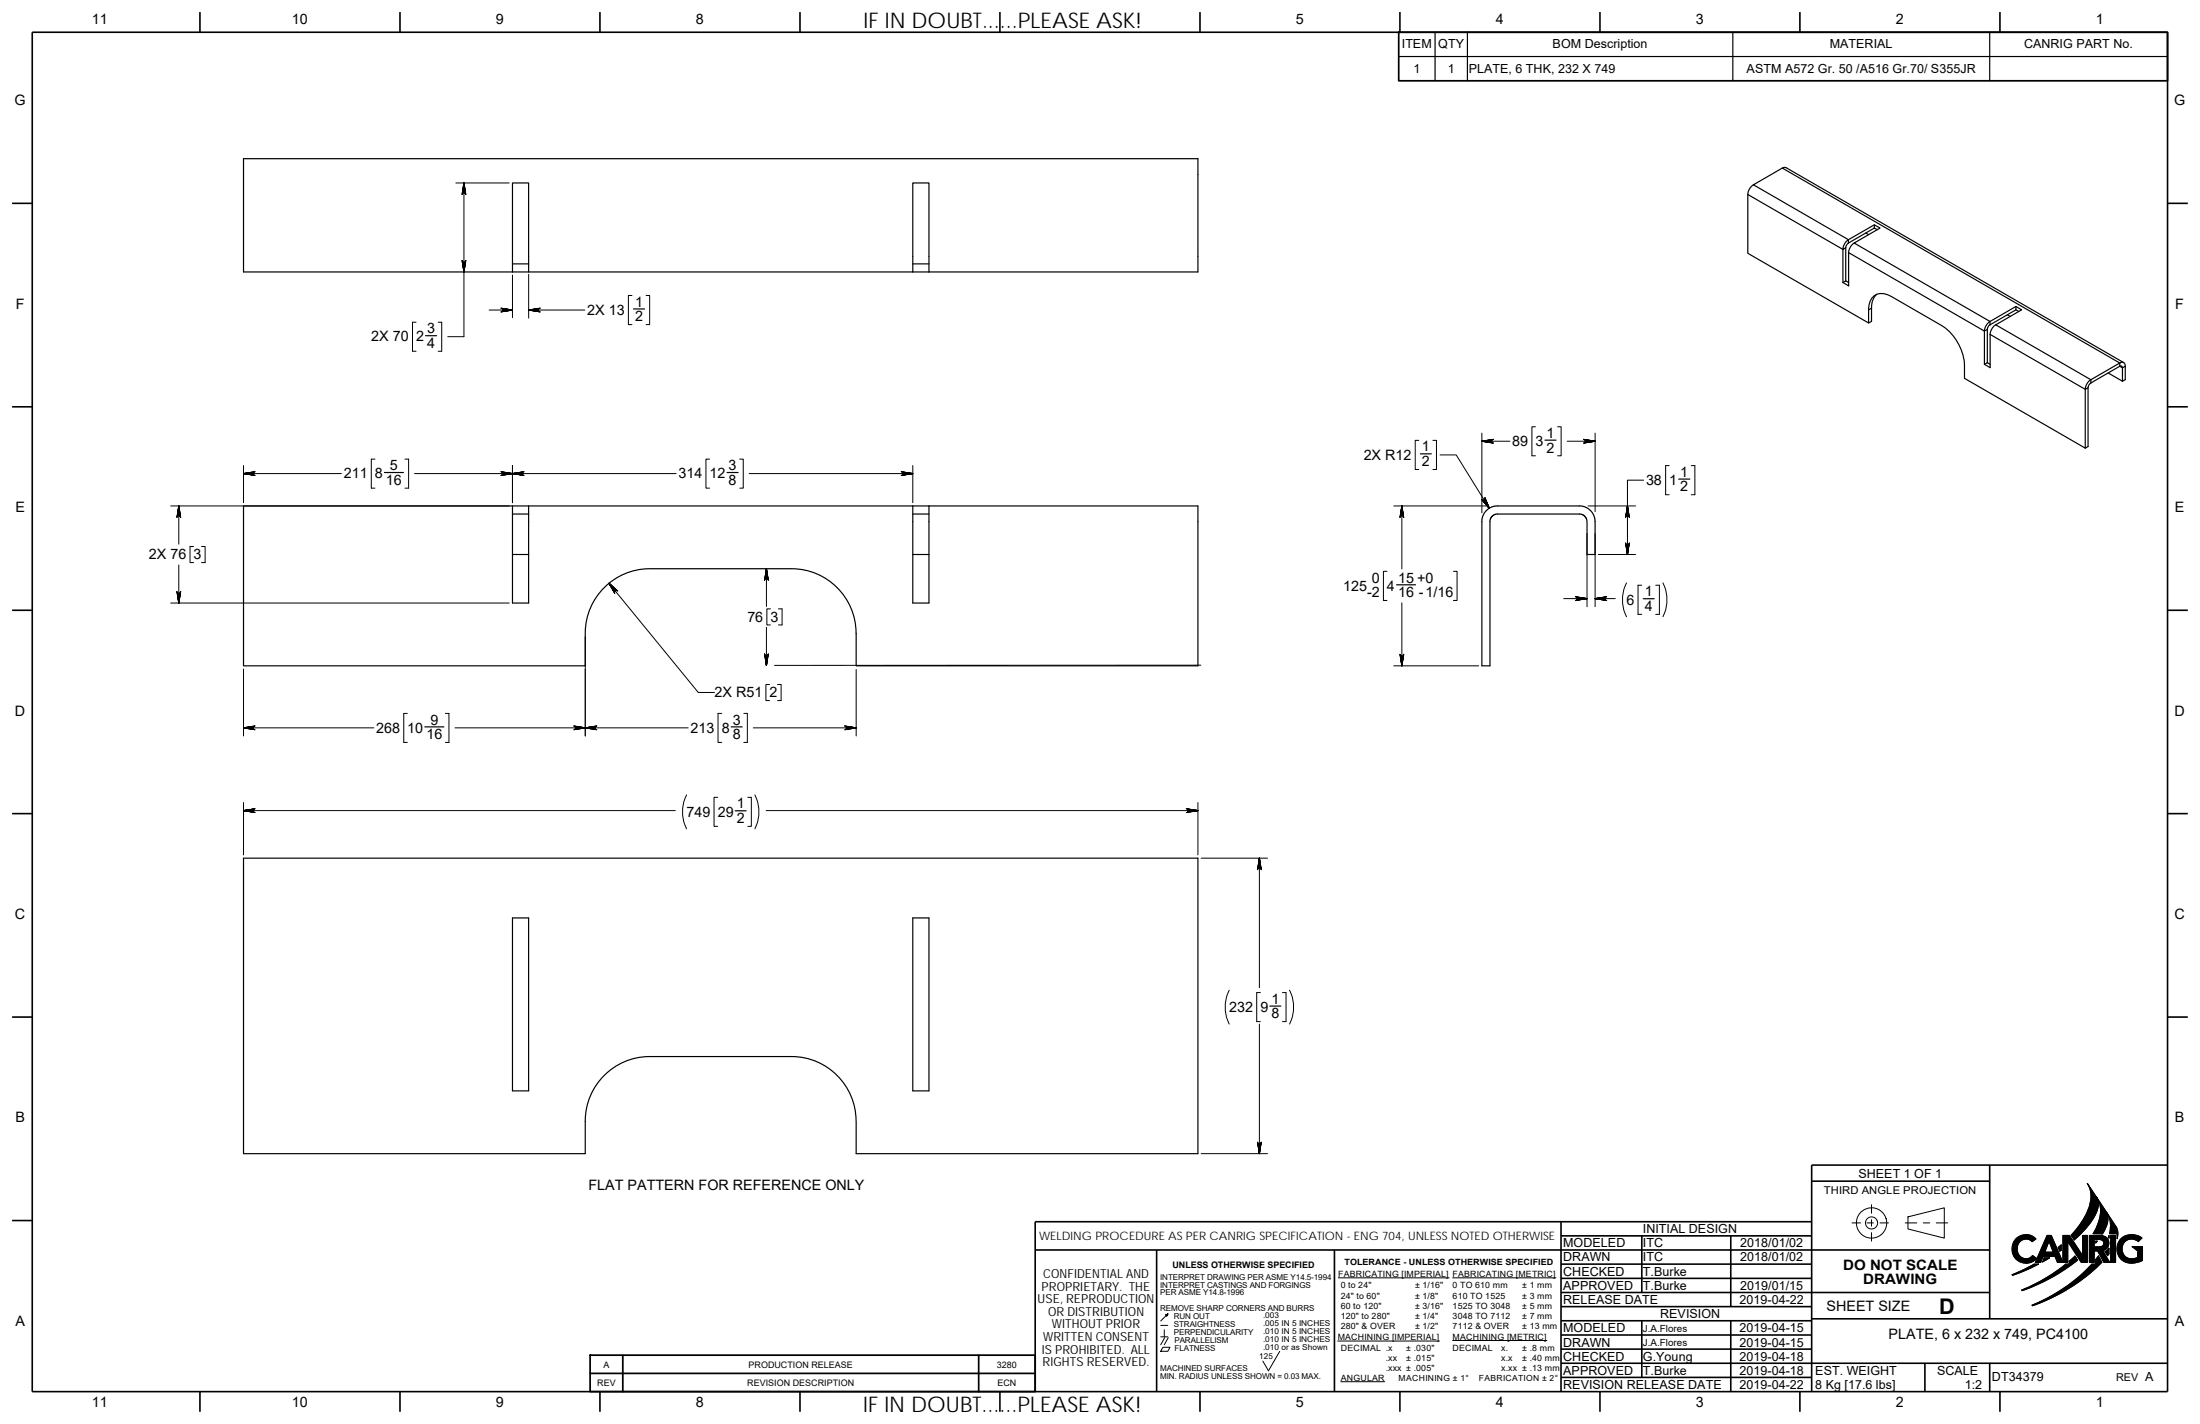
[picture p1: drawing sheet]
<svg xmlns="http://www.w3.org/2000/svg" width="432mm" height="279mm" viewBox="0 0 432 279" stroke-linecap="round" stroke-linejoin="round" font-family="sans-serif">
<g fill="none" stroke="#000" stroke-width=".32">
<path d="M6.3 6.3h419.1v266.7h-419.1zM39.2 2.4v3.9M78.5 2.4v3.9M117.8 2.4v3.9M157 2.4v3.9M196.3 2.4v3.9M235.5 2.4v3.9M274.8 2.4v3.9M314 2.4v3.9M353.3 2.4v3.9M392.5 2.4v3.9M2.4 39.9h3.9"/>
<path d="M425.4 39.9h4M2.4 79.8h3.9M425.4 79.8h4M2.4 119.7h3.9M425.4 119.7h4M6.3 139.7h.1M425.4 139.7h.1M2.4 159.6h3.9M425.4 159.6h4M2.4 199.6h3.9M425.4 199.6h4M2.4 239.5h3.9"/>
<path d="M306.4 239.7v33.3M355.6 231.8h34.9M355.6 239.7h-152.4v33.3M390.5 228.6v30.2M425.4 228.6h-69.8v44.4M425.4 239.5h4M203.2 245.3h187.3M227 245.3v27.7M261.9 245.3v27.7M306.4 259.1h49.2M306.4 256.4h49.2M306.4 253.6h84.1"/>
<path d="M306.4 242.5h49.2M306.4 248h49.2M306.4 250.8h49.2M322.2 259.1v11.2M322.2 242.5v11.1M339.7 242.5v13.9M339.7 259.1v13.9M355.6 258.8h69.8M39.2 273v4M78.5 273v4M117.8 273v4M157 273v4"/>
<path d="M196.3 273v4M235.5 273v4M274.8 273v4M306.4 261.9h49.2M306.4 267.5h119M306.4 270.3h49.2M306.4 264.7h49.2M314 273v4M353.3 273v4M377.8 267.5v5.5M390.5 267.5v5.5M392.5 273v4"/>
</g>
<g fill="none" stroke="#000" stroke-width=".2">
<path d="M89.5 35.9h10.4M91.1 35.9v30.2h-3.2M100.6 54v8.3M103.8 53.8v8.6M124 58h-.7v5.7h.7M126.8 58h.7v5.7h-.7M81.7 63.2h-.7v5.7h.7M86 63.2h.7v5.7h-.7M96 60.8h4.6M103.8 60.8h11M33.5 99.3h66.4M35.1 99.3v7.5"/>
<path d="M47.8 92.9h19.2M47.8 91.3v7.3M73.6 90.1h-.7v5.7h.7M79.5 90.1h.7v5.7h-.7M100.6 91.3v7.3M132.7 92.9h-51.3M139.3 90.1h-.7v5.7h.7M145.2 90.1h.7v5.7h-.7M147 92.9h32.2M179.2 91.3v7.3M273.6 99.3h18.4M275.1 99.3v12.3"/>
<path d="M278.5 86.4h-.7v5.7h.7M281.2 86.4h.7v5.7h-.7M282.6 89.3h3.2l6.5 10.4M290.9 85v15.6M290.9 86.6h5.5M301.4 83.7h-.7v5.7h.7M305.7 83.7h.7v5.7h-.7M307.6 86.6h5.5M311.7 99.3h9.3M313.1 85v15.4M322.6 94.2h-3.2v14.6M327.6 91.4h-.7v5.7h.7"/>
<path d="M332 91.4h.7v5.7h-.7M33.5 118.3h66.4M35.1 110.8v7.5M38 107.2h-.7v3.2h.7M39.6 107.2h.7v3.2h-.7M119.5 114.4l17.6 21.5h3.1M150.4 111.6v7.4M151.2 119.5h-.7v3.1h.7M152.8 119.5h.7v3.1h-.7M272.2 112.1h-.7v5.7h.7M275.1 118.3v12.3M285.3 112.1h.7v5.7h-.7"/>
<path d="M306.9 117.5h4.6M311.5 104.7v14.3M313.1 117.5h3.9M313.1 104.7v14.3M313.7 108.8h7.3M319.2 114.4a7.4 7.4 0 0 0 0 6.6M322.2 114.8h-.7v5.7h.7M325 114.8h.7v5.7h-.7M326.4 114.4a7.4 7.4 0 0 1 0 6.6M47.8 131.3v13.1M79.9 140h-.7v5.7h.7M87.4 140h.7v5.7h-.7"/>
<path d="M114.9 124.9v19.5M141.6 140h-.7v5.7h.7M146 140h.7v5.7h-.7M150.4 123.1v7.5M151 134.3h-.7v3.2h.7M152.6 134.3h.7v3.2h-.7M168 131.4v13M235.7 130.5l-83.7 .1M273.6 130.6h16.6M47.8 157.5v10.2M47.8 159h84.7M47.8 142.8h25.6"/>
<path d="M134.7 156a7.4 7.4 0 0 0 0 6.6M135.1 142.8h-45.8M140.9 156.4h-.8v5.7h.8M146.8 156.4h.7v5.7h-.7M147.8 142.8h20.2M148.2 156a7.4 7.4 0 0 1 0 6.6M150.4 159h84.7M235.1 157.5v10.2M235.8 168.4h13M247.2 168.4v25.4M241.3 194.3a7.4 7.4 0 0 0 0 6.6M247.4 194.8h-.7v5.6h.7"/>
<path d="M251.7 194.8h.7v5.6h-.7M253.1 194.3a7.4 7.4 0 0 1 0 6.6M247.2 200.9v25.5M235.8 226.4h13M363.5 239.9h1.7M366.4 239.9h1.3M367.3 236.4v1.6M367.3 239.3v1.3M369 239.9h1.6M374 239.9h2.2M374.5 238.8l7.1-1.8v5.9l-7.1-1.8zM377.5 239.9h1.3"/>
<path d="M380 239.9h2.3M409.7 232.2l1.8 2.7 .3 .7a4.5 4.5 0 0 1-1.1 3.7l-1.3 1.7-2.3 2.3-.6-.9a13.7 13.7 0 0 0 3.9-7.3 4.5 4.5 0 0 0-.7-2.9zM411.5 234.9l1.9 2.8a4 4 0 0 1-.8 4.4h-1.8a7.6 7.6 0 0 0 1.1-6.4zM413.5 238l1.9 2.7a2.77 2.77 0 0 1 .1 2.3v-.9h-1.5a5.2 5.2 0 0 0-.5-4.1zM229.2 257.8l-1.4 1.4M262.7 250.7h21.7M285.1 250.7h20.3M367.3 241.9v1.6M394.9 250.1l4.3-2.1h.9l-3.3 1.6-1.8 .6zM395.5 243.3a2.95 2.95 0 0 1 2.9-1l.6 .3 .6 .5-.7 .5-.7-.4h-.9l-.6 .2-.5 .5a2.2 2.2 0 0 0 0 2.3l.5 .5 .6 .3 1-.1 .6-.6 .8 .6a2.72 2.72 0 0 1-3.1 .7 2.72 2.72 0 0 1-1.7-2.6l.1-.7zM396.8 253.1a35.2 35.2 0 0 0 8.7-5.1h.6v-.6l1.2-1 .5 .8a36.6 36.6 0 0 1-10.9 6zM398.8 256.1a32.9 32.9 0 0 0 11.8-8.1h.7a1.97 1.97 0 0 1 .6-1.6l.6 1.3a35.8 35.8 0 0 1-13.6 8.5z"/>
<path d="M401.2 246.8h1.1l-1.4 .8zM401.8 242.4h.8l2.3 5.3h-1.1l-.5-1.2h-2.3l-.5 1.2h-1zM402.2 243.5l.8 2.2h-1.7zM404 244.8l.6-.5v1l-.3 .2zM404.9 242.4h1.3l2.5 3.9v-3.9h1v5.3h-1.2l-2.6-4.1-.1 4.1h-.9zM410.1 242.4h2.5l.6 .2 .4 .4 .3 .6-.1 1-.5 .5-.6 .3 1.4 2.3h-1.2l-1.2-2.3h-.7v2.3h-.9zM411 243.2l1.6 .2 .3 .4-.1 .5-.6 .3h-1.2zM411.3 243.5h.3l-.3 .4zM413.2 245.6l.7-.7v1.1l-.2 .4zM413.9 242.4v.5l-.1-.1zM414.3 242.4h.9v5.3h-.9zM419.7 243.6a2.01 2.01 0 0 0-2.1-.4l-.7 .6a2.14 2.14 0 0 0 0 2.5l.5 .4 .5 .3h.8l.8-.3 .1-1.3-1.1-.8h2"/>
<path d="M420.4 242.9a2.93 2.93 0 0 0-3.7-.2 2.93 2.93 0 0 0-.9 3.6l.7 1a2.66 2.66 0 0 0 1.9 .5l1.3-.1 .8-.4M227.8 260.1h1.4M227.8 262.3h1.4M228.2 264.4h1.4l-.4 .7h-1.4zM228.5 260.9v1.4M228.6 262.5l-.8 1.3M229.3 262.5l-.8 1.3M251.2 265.2l-2.2 3.8-1.1-1.9M262.6 263.1h19.9M263.2 271.1h8.6M285.1 263h18.5"/>
<circle cx="367.3" cy="240" r="1.19"/>
<circle cx="367.3" cy="240" r="2.98"/>
</g>
<g fill="#000" stroke="#000" stroke-width=".2">
<path d="M47.8 142.8l2.3 .4zM112.6 143.2l2.3-.4zM114.9 142.8l2.3 .4zM165.8 143.2l2.2-.4zM232.8 159.4l2.3-.4z"/>
<path d="M91.1 35.9l.3 2.3z" fill-rule="evenodd"/>
<path d="M91.1 35.9l.3 2.2z" fill-rule="evenodd"/>
<path d="M91.1 35.9l.2 2.1z" fill-rule="evenodd"/>
<path d="M91.1 35.9l.1 2-.1-.1z" fill-rule="evenodd"/>
<path d="M91.1 35.9v1.9h-.1z" fill-rule="evenodd"/>
<path d="M91.1 35.9l-.1 1.9-.1 .1z" fill-rule="evenodd"/>
<path d="M91.1 35.9l-.3 2.1z" fill-rule="evenodd"/>
<path d="M91.1 35.9l-.4 2.2z" fill-rule="evenodd"/>
<path d="M91.1 35.9l-.4 2.3z" fill-rule="evenodd"/>
<path d="M90.7 51.1l.4 2.3z" fill-rule="evenodd"/>
<path d="M90.7 51.2l.4 2.2z" fill-rule="evenodd"/>
<path d="M90.8 51.3l.3 2.1z" fill-rule="evenodd"/>
<path d="M90.9 51.4h.1l.1 2z" fill-rule="evenodd"/>
<path d="M91 51.4h.1v2z" fill-rule="evenodd"/>
<path d="M91.1 51.4h.1l-.1 2z" fill-rule="evenodd"/>
<path d="M91.2 51.4l.1-.1-.2 2.1z" fill-rule="evenodd"/>
<path d="M91.4 51.2l-.3 2.2z" fill-rule="evenodd"/>
<path d="M91.4 51.1l-.3 2.3z" fill-rule="evenodd"/>
<path d="M98.3 61.2l2.3-.4z" fill-rule="evenodd"/>
<path d="M98.4 61.2l2.2-.4z" fill-rule="evenodd"/>
<path d="M98.5 61.1l2.1-.3z" fill-rule="evenodd"/>
<path d="M98.7 60.9l1.9-.1-2 .2z" fill-rule="evenodd"/>
<path d="M98.7 60.8h1.9l-1.9 .1z" fill-rule="evenodd"/>
<path d="M98.6 60.7l2 .1h-1.9z" fill-rule="evenodd"/>
<path d="M98.5 60.6l2.1 .2z" fill-rule="evenodd"/>
<path d="M98.4 60.5l2.2 .3z" fill-rule="evenodd"/>
<path d="M98.3 60.5l2.3 .3z" fill-rule="evenodd"/>
<path d="M103.8 60.8l2.2-.3z" fill-rule="evenodd"/>
<path d="M103.8 60.8l2.1-.3z" fill-rule="evenodd"/>
<path d="M103.8 60.8l2-.2z" fill-rule="evenodd"/>
<path d="M103.8 60.8l1.9-.1v.1z" fill-rule="evenodd"/>
<path d="M103.8 60.8h1.9v.1z" fill-rule="evenodd"/>
<path d="M103.8 60.8l1.9 .1v.1z" fill-rule="evenodd"/>
<path d="M103.8 60.8l2 .3z" fill-rule="evenodd"/>
<path d="M103.8 60.8l2.1 .4z" fill-rule="evenodd"/>
<path d="M103.8 60.8l2.2 .4z" fill-rule="evenodd"/>
<path d="M35.1 99.3l.4 2.3z" fill-rule="evenodd"/>
<path d="M35.1 99.3l.3 2.1z" fill-rule="evenodd"/>
<path d="M35.1 99.3l.3 2z" fill-rule="evenodd"/>
<path d="M35.1 99.3l.2 2-.1-.1z" fill-rule="evenodd"/>
<path d="M35.1 99.3l.1 1.9h-.2z" fill-rule="evenodd"/>
<path d="M35.1 99.3l-.1 1.9-.1 .1z" fill-rule="evenodd"/>
<path d="M35.1 99.3l-.3 2z" fill-rule="evenodd"/>
<path d="M35.1 99.3l-.3 2.1z" fill-rule="evenodd"/>
<path d="M35.1 99.3l-.4 2.3z" fill-rule="evenodd"/>
<path d="M47.8 92.9l2.3 .4z" fill-rule="evenodd"/>
<path d="M47.8 92.9l2.2 .4z" fill-rule="evenodd"/>
<path d="M47.8 92.9l2 .3z" fill-rule="evenodd"/>
<path d="M47.8 92.9l1.9 .1 .1 .1z" fill-rule="evenodd"/>
<path d="M47.8 92.9h1.9v.1z" fill-rule="evenodd"/>
<path d="M47.8 92.9l2-.1-.1 .1z" fill-rule="evenodd"/>
<path d="M47.8 92.9l2-.3z" fill-rule="evenodd"/>
<path d="M47.8 92.9l2.2-.3z" fill-rule="evenodd"/>
<path d="M47.8 92.9l2.3-.4z" fill-rule="evenodd"/>
<path d="M98.3 92.5l2.3 .4z" fill-rule="evenodd"/>
<path d="M98.4 92.6l2.2 .3z" fill-rule="evenodd"/>
<path d="M98.5 92.6l2.1 .3z" fill-rule="evenodd"/>
<path d="M98.6 92.8l2 .1h-1.9z" fill-rule="evenodd"/>
<path d="M98.7 92.9h1.9l-1.9 .1z" fill-rule="evenodd"/>
<path d="M98.7 93l1.9-.1-2 .2z" fill-rule="evenodd"/>
<path d="M98.5 93.2l2.1-.3z" fill-rule="evenodd"/>
<path d="M98.4 93.3l2.2-.4z" fill-rule="evenodd"/>
<path d="M98.3 93.3l2.3-.4z" fill-rule="evenodd"/>
<path d="M100.6 92.9l2.3-.4z" fill-rule="evenodd"/>
<path d="M100.6 92.9l2.1-.3z" fill-rule="evenodd"/>
<path d="M100.6 92.9l2-.3z" fill-rule="evenodd"/>
<path d="M100.6 92.9l2-.1-.1 .1z" fill-rule="evenodd"/>
<path d="M100.6 92.9h1.9v.1z" fill-rule="evenodd"/>
<path d="M100.6 92.9l1.9 .1 .1 .1z" fill-rule="evenodd"/>
<path d="M100.6 92.9l2 .3z" fill-rule="evenodd"/>
<path d="M100.6 92.9l2.1 .4z" fill-rule="evenodd"/>
<path d="M100.6 92.9l2.3 .4z" fill-rule="evenodd"/>
<path d="M176.9 93.3l2.3-.4z" fill-rule="evenodd"/>
<path d="M177 93.3l2.2-.4z" fill-rule="evenodd"/>
<path d="M177.1 93.2l2.1-.3z" fill-rule="evenodd"/>
<path d="M177.2 93l2-.1-2 .2z" fill-rule="evenodd"/>
<path d="M177.2 92.9h2l-2 .1z" fill-rule="evenodd"/>
<path d="M177.2 92.8l2 .1h-2z" fill-rule="evenodd"/>
<path d="M177.1 92.6l2.1 .3z" fill-rule="evenodd"/>
<path d="M177 92.6l2.2 .3z" fill-rule="evenodd"/>
<path d="M176.9 92.5l2.3 .4z" fill-rule="evenodd"/>
<path d="M275.1 99.3l-.3 2.3z" fill-rule="evenodd"/>
<path d="M275.1 99.3l-.3 2.1z" fill-rule="evenodd"/>
<path d="M275.1 99.3l-.2 2z" fill-rule="evenodd"/>
<path d="M275.1 99.3v1.9l-.1 .1z" fill-rule="evenodd"/>
<path d="M275.1 99.3l.1 1.9h-.1z" fill-rule="evenodd"/>
<path d="M275.1 99.3l.2 2-.1-.1z" fill-rule="evenodd"/>
<path d="M275.1 99.3l.3 2z" fill-rule="evenodd"/>
<path d="M275.1 99.3l.4 2.1z" fill-rule="evenodd"/>
<path d="M275.1 99.3l.4 2.3z" fill-rule="evenodd"/>
<path d="M290.9 86.6l2.2-.4z" fill-rule="evenodd"/>
<path d="M290.9 86.6l2.1-.4z" fill-rule="evenodd"/>
<path d="M290.9 86.6l2-.3z" fill-rule="evenodd"/>
<path d="M290.9 86.6l1.9-.2v.1z" fill-rule="evenodd"/>
<path d="M290.9 86.6l1.9-.1v.1z" fill-rule="evenodd"/>
<path d="M290.9 86.6h1.9v.2z" fill-rule="evenodd"/>
<path d="M290.9 86.6l2 .2z" fill-rule="evenodd"/>
<path d="M290.9 86.6l2.1 .3z" fill-rule="evenodd"/>
<path d="M290.9 86.6l2.2 .4z" fill-rule="evenodd"/>
<path d="M291.4 97.6l.9 2.1z" fill-rule="evenodd"/>
<path d="M291.5 97.7l.8 2z" fill-rule="evenodd"/>
<path d="M291.5 97.9l.8 1.8z" fill-rule="evenodd"/>
<path d="M291.4 98l.9 1.7-.9-1.6z" fill-rule="evenodd"/>
<path d="M291.3 98.1h.1l.9 1.6z" fill-rule="evenodd"/>
<path d="M291.1 98.1h.2l1 1.6z" fill-rule="evenodd"/>
<path d="M291 98.1l1.3 1.6z" fill-rule="evenodd"/>
<path d="M290.9 98.1l1.4 1.6z" fill-rule="evenodd"/>
<path d="M290.8 98l1.5 1.7z" fill-rule="evenodd"/>
<path d="M310.8 87l2.3-.4z" fill-rule="evenodd"/>
<path d="M310.9 86.9l2.2-.3z" fill-rule="evenodd"/>
<path d="M311 86.8l2.1-.2z" fill-rule="evenodd"/>
<path d="M311.2 86.6h1.9l-2 .2z" fill-rule="evenodd"/>
<path d="M311.2 86.5l1.9 .1h-1.9z" fill-rule="evenodd"/>
<path d="M311.1 86.4l2 .2-1.9-.1z" fill-rule="evenodd"/>
<path d="M311 86.3l2.1 .3z" fill-rule="evenodd"/>
<path d="M310.9 86.2l2.2 .4z" fill-rule="evenodd"/>
<path d="M310.8 86.2l2.3 .4z" fill-rule="evenodd"/>
<path d="M319.4 99.3l.4 2.3z" fill-rule="evenodd"/>
<path d="M319.4 99.3l.4 2.1z" fill-rule="evenodd"/>
<path d="M319.4 99.3l.3 2z" fill-rule="evenodd"/>
<path d="M319.4 99.3l.2 2-.1-.1z" fill-rule="evenodd"/>
<path d="M319.4 99.3l.1 1.9h-.1z" fill-rule="evenodd"/>
<path d="M319.4 99.3v1.9l-.1 .1z" fill-rule="evenodd"/>
<path d="M319.4 99.3l-.2 2z" fill-rule="evenodd"/>
<path d="M319.4 99.3l-.3 2.1z" fill-rule="evenodd"/>
<path d="M319.4 99.3l-.4 2.3z" fill-rule="evenodd"/>
<path d="M34.7 116l.4 2.3z" fill-rule="evenodd"/>
<path d="M34.8 116.2l.3 2.1z" fill-rule="evenodd"/>
<path d="M34.8 116.3l.3 2z" fill-rule="evenodd"/>
<path d="M34.9 116.4h.1l.1 1.9z" fill-rule="evenodd"/>
<path d="M35 116.4h.2l-.1 1.9z" fill-rule="evenodd"/>
<path d="M35.2 116.4h.1l-.2 1.9z" fill-rule="evenodd"/>
<path d="M35.4 116.3l-.3 2z" fill-rule="evenodd"/>
<path d="M35.4 116.2l-.3 2.1z" fill-rule="evenodd"/>
<path d="M35.5 116l-.4 2.3z" fill-rule="evenodd"/>
<path d="M119.5 114.4l1.2 2.1z" fill-rule="evenodd"/>
<path d="M119.5 114.4l1.1 1.9z" fill-rule="evenodd"/>
<path d="M119.5 114.4l1.1 1.8z" fill-rule="evenodd"/>
<path d="M119.5 114.4l1.2 1.6-.1 .1z" fill-rule="evenodd"/>
<path d="M119.5 114.4l1.3 1.5-.1 .1z" fill-rule="evenodd"/>
<path d="M119.5 114.4l1.4 1.5h-.1z" fill-rule="evenodd"/>
<path d="M119.5 114.4l1.6 1.5z" fill-rule="evenodd"/>
<path d="M119.5 114.4l1.7 1.5z" fill-rule="evenodd"/>
<path d="M119.5 114.4l1.8 1.6z" fill-rule="evenodd"/>
<path d="M150.4 111.6l.4 2.3z" fill-rule="evenodd"/>
<path d="M150.4 111.6l.4 2.1z" fill-rule="evenodd"/>
<path d="M150.4 111.6l.3 2z" fill-rule="evenodd"/>
<path d="M150.4 111.6l.2 2-.1-.1z" fill-rule="evenodd"/>
<path d="M150.4 111.6l.1 1.9h-.1z" fill-rule="evenodd"/>
<path d="M150.4 111.6v1.9l-.1 .1z" fill-rule="evenodd"/>
<path d="M150.4 111.6l-.2 2z" fill-rule="evenodd"/>
<path d="M150.4 111.6l-.3 2.1z" fill-rule="evenodd"/>
<path d="M150.4 111.6l-.3 2.3z" fill-rule="evenodd"/>
<path d="M309.2 117.1l2.3 .4z" fill-rule="evenodd"/>
<path d="M309.3 117.1l2.2 .4z" fill-rule="evenodd"/>
<path d="M309.4 117.2l2.1 .3z" fill-rule="evenodd"/>
<path d="M309.5 117.3l2 .2-1.9-.1z" fill-rule="evenodd"/>
<path d="M309.6 117.4l1.9 .1h-1.9z" fill-rule="evenodd"/>
<path d="M309.6 117.5h1.9l-2 .1z" fill-rule="evenodd"/>
<path d="M309.5 117.6l2-.1-2.1 .2z" fill-rule="evenodd"/>
<path d="M309.3 117.8l2.2-.3z" fill-rule="evenodd"/>
<path d="M309.2 117.8l2.3-.3z" fill-rule="evenodd"/>
<path d="M313.1 117.5l2.3 .3z" fill-rule="evenodd"/>
<path d="M313.1 117.5l2.1 .3z" fill-rule="evenodd"/>
<path d="M313.1 117.5l2 .2z" fill-rule="evenodd"/>
<path d="M313.1 117.5h1.9v.1z" fill-rule="evenodd"/>
<path d="M313.1 117.5l1.9-.1v.1z" fill-rule="evenodd"/>
<path d="M313.1 117.5l1.9-.2v.1z" fill-rule="evenodd"/>
<path d="M313.1 117.5l2-.3z" fill-rule="evenodd"/>
<path d="M313.1 117.5l2.1-.4z" fill-rule="evenodd"/>
<path d="M313.1 117.5l2.3-.4z" fill-rule="evenodd"/>
<path d="M319.8 106.5l-.4 2.3z" fill-rule="evenodd"/>
<path d="M319.8 106.6l-.4 2.2z" fill-rule="evenodd"/>
<path d="M319.7 106.7l-.3 2.1z" fill-rule="evenodd"/>
<path d="M319.5 106.9l.1-.1-.2 2z" fill-rule="evenodd"/>
<path d="M319.4 106.9h.1l-.1 1.9z" fill-rule="evenodd"/>
<path d="M319.3 106.8l.1 .1v1.9z" fill-rule="evenodd"/>
<path d="M319.2 106.7l.2 2.1z" fill-rule="evenodd"/>
<path d="M319.1 106.6l.3 2.2z" fill-rule="evenodd"/>
<path d="M319 106.5l.4 2.3z" fill-rule="evenodd"/>
<path d="M150.1 128.3l.3 2.3z" fill-rule="evenodd"/>
<path d="M150.1 128.4l.3 2.2z" fill-rule="evenodd"/>
<path d="M150.2 128.5l.2 2.1z" fill-rule="evenodd"/>
<path d="M150.3 128.6h.1v2z" fill-rule="evenodd"/>
<path d="M150.4 128.6h.1l-.1 2z" fill-rule="evenodd"/>
<path d="M150.5 128.6h.1l-.2 2z" fill-rule="evenodd"/>
<path d="M150.7 128.5l-.3 2.1z" fill-rule="evenodd"/>
<path d="M150.8 128.4l-.4 2.2z" fill-rule="evenodd"/>
<path d="M150.8 128.3l-.4 2.3z" fill-rule="evenodd"/>
<path d="M274.8 128.4l.3 2.2z" fill-rule="evenodd"/>
<path d="M274.8 128.5l.3 2.1z" fill-rule="evenodd"/>
<path d="M274.9 128.6l.2 2z" fill-rule="evenodd"/>
<path d="M275 128.7h.1v1.9z" fill-rule="evenodd"/>
<path d="M275.1 128.7h.1l-.1 1.9z" fill-rule="evenodd"/>
<path d="M275.2 128.7h.1l-.2 1.9z" fill-rule="evenodd"/>
<path d="M275.3 128.7l.1-.1-.3 2z" fill-rule="evenodd"/>
<path d="M275.5 128.5l-.4 2.1z" fill-rule="evenodd"/>
<path d="M275.5 128.4l-.4 2.2z" fill-rule="evenodd"/>
<path d="M47.8 142.8l2.2 .4z" fill-rule="evenodd"/>
<path d="M47.8 142.8l2 .3z" fill-rule="evenodd"/>
<path d="M47.8 142.8l1.9 .1 .1 .1z" fill-rule="evenodd"/>
<path d="M47.8 142.8l1.9-.1v.2z" fill-rule="evenodd"/>
<path d="M47.8 142.8l2-.2-.1 .1z" fill-rule="evenodd"/>
<path d="M47.8 142.8l2-.3z" fill-rule="evenodd"/>
<path d="M47.8 142.8l2.2-.3z" fill-rule="evenodd"/>
<path d="M47.8 142.8l2.3-.4z" fill-rule="evenodd"/>
<path d="M47.8 159l2.3-.3z" fill-rule="evenodd"/>
<path d="M47.8 159l2.2-.3z" fill-rule="evenodd"/>
<path d="M47.8 159l2-.2z" fill-rule="evenodd"/>
<path d="M47.8 159l2-.1-.1 .1z" fill-rule="evenodd"/>
<path d="M47.8 159h1.9v.1z" fill-rule="evenodd"/>
<path d="M47.8 159l1.9 .1 .1 .1z" fill-rule="evenodd"/>
<path d="M47.8 159l2 .3z" fill-rule="evenodd"/>
<path d="M47.8 159l2.2 .4z" fill-rule="evenodd"/>
<path d="M47.8 159l2.3 .4z" fill-rule="evenodd"/>
<path d="M112.6 142.4l2.3 .4z" fill-rule="evenodd"/>
<path d="M112.7 142.5l2.2 .3z" fill-rule="evenodd"/>
<path d="M112.8 142.5l2.1 .3z" fill-rule="evenodd"/>
<path d="M112.9 142.6l2 .2-2-.1z" fill-rule="evenodd"/>
<path d="M112.9 142.7l2 .1-2 .1z" fill-rule="evenodd"/>
<path d="M112.9 142.9l2-.1-2 .2z" fill-rule="evenodd"/>
<path d="M112.9 143l2-.2-2.1 .3z" fill-rule="evenodd"/>
<path d="M112.7 143.2l2.2-.4z" fill-rule="evenodd"/>
<path d="M114.9 142.8l2.3-.4z" fill-rule="evenodd"/>
<path d="M114.9 142.8l2.1-.3z" fill-rule="evenodd"/>
<path d="M114.9 142.8l2-.3z" fill-rule="evenodd"/>
<path d="M114.9 142.8l1.9-.2v.1z" fill-rule="evenodd"/>
<path d="M114.9 142.8l1.9-.1v.2z" fill-rule="evenodd"/>
<path d="M114.9 142.8l1.9 .1v.1z" fill-rule="evenodd"/>
<path d="M114.9 142.8l2 .3z" fill-rule="evenodd"/>
<path d="M114.9 142.8l2.1 .4z" fill-rule="evenodd"/>
<path d="M165.9 143.2l2.1-.4z" fill-rule="evenodd"/>
<path d="M166.1 143l1.9-.2-2 .3z" fill-rule="evenodd"/>
<path d="M166.1 142.9l1.9-.1-1.9 .2z" fill-rule="evenodd"/>
<path d="M166.1 142.7l1.9 .1-1.9 .1z" fill-rule="evenodd"/>
<path d="M166.1 142.6l1.9 .2-1.9-.1z" fill-rule="evenodd"/>
<path d="M166 142.5l2 .3z" fill-rule="evenodd"/>
<path d="M165.9 142.5l2.1 .3z" fill-rule="evenodd"/>
<path d="M165.8 142.4l2.2 .4z" fill-rule="evenodd"/>
<path d="M233 159.4l2.1-.4z" fill-rule="evenodd"/>
<path d="M233.2 159.2l1.9-.2-2 .3z" fill-rule="evenodd"/>
<path d="M233.2 159.1l1.9-.1-1.9 .2z" fill-rule="evenodd"/>
<path d="M233.2 159h1.9l-1.9 .1z" fill-rule="evenodd"/>
<path d="M233.2 158.9l1.9 .1h-1.9z" fill-rule="evenodd"/>
<path d="M233.1 158.8l2 .2z" fill-rule="evenodd"/>
<path d="M233 158.7l2.1 .3z" fill-rule="evenodd"/>
<path d="M232.8 158.7l2.3 .3z" fill-rule="evenodd"/>
<path d="M247.2 168.4l.4 2.3z" fill-rule="evenodd"/>
<path d="M247.2 168.4l.3 2.2z" fill-rule="evenodd"/>
<path d="M247.2 168.4l.3 2z" fill-rule="evenodd"/>
<path d="M247.2 168.4l.2 2-.2-.1z" fill-rule="evenodd"/>
<path d="M247.2 168.4v1.9h-.1z" fill-rule="evenodd"/>
<path d="M247.2 168.4l-.1 1.9-.1 .1z" fill-rule="evenodd"/>
<path d="M247.2 168.4l-.3 2z" fill-rule="evenodd"/>
<path d="M247.2 168.4l-.4 2.2z" fill-rule="evenodd"/>
<path d="M247.2 168.4l-.4 2.3z" fill-rule="evenodd"/>
<path d="M246.8 224.1l.4 2.3z" fill-rule="evenodd"/>
<path d="M246.8 224.2l.4 2.2z" fill-rule="evenodd"/>
<path d="M246.9 224.3l.3 2.1z" fill-rule="evenodd"/>
<path d="M247 224.4h.1l.1 2z" fill-rule="evenodd"/>
<path d="M247.1 224.4h.1v2z" fill-rule="evenodd"/>
<path d="M247.2 224.4h.2l-.2 2z" fill-rule="evenodd"/>
<path d="M247.4 224.4l.1-.1-.3 2.1z" fill-rule="evenodd"/>
<path d="M247.5 224.2l-.3 2.2z" fill-rule="evenodd"/>
<path d="M247.6 224.1l-.4 2.3z" fill-rule="evenodd"/>
<path d="M409.7 232.2l1.9 2.8a3.5 3.5 0 0 1-.5 3.7l-1.9 2.5-2.1 2.1-.6-.9a13.9 13.9 0 0 0 3.9-7.2 4.5 4.5 0 0 0-.7-3z" fill-rule="evenodd"/>
<path d="M228.9 258l.3-.2z" fill-rule="evenodd"/>
<path d="M228.7 258l.5-.2z" fill-rule="evenodd"/>
<path d="M228.9 258.1l.3-.3-.2 .3z" fill-rule="evenodd"/>
<path d="M229.2 257.8l-.2 .5z" fill-rule="evenodd"/>
<path d="M394.9 250.1l4.3-2.1h.9l-4.1 1.9-1 .3z" fill-rule="evenodd"/>
<path d="M395.8 243a2.65 2.65 0 0 1 3.8 .1l-.7 .5a1.77 1.77 0 0 0-2.3-.2 1.77 1.77 0 0 0-.6 2.2 1.66 1.66 0 0 0 1.2 1.3 1.66 1.66 0 0 0 1.7-.6l.8 .6a2.78 2.78 0 0 1-4 .1 2.78 2.78 0 0 1 .1-4z" fill-rule="evenodd"/>
<path d="M398.8 256.1l2.6-1.2 2.3-1.3a27.7 27.7 0 0 0 5.4-4l1.5-1.6h.7v-.9l.6-.7 .6 1.3a35.8 35.8 0 0 1-13.6 8.5z" fill-rule="evenodd"/>
<path d="M401.8 242.4l-2.3 5.3h1l.5-1.2h2.3l.5 1.2h1.1l-2.3-5.3zM402.2 243.5l.8 2.2h-1.7z" fill-rule="evenodd"/>
<path d="M401.2 246.8h1.1l-1.4 .8z" fill-rule="evenodd"/>
<path d="M404.1 244.6l.5-.3v1l-.3 .2-.3-.7z" fill-rule="evenodd"/>
<path d="M396.8 253.1l2.3-1 2.5-1.4 3.9-2.7h.6v-.6l1.2-1 .5 .8a37 37 0 0 1-10.9 6z" fill-rule="evenodd"/>
<path d="M404.9 242.4h1.3l2.5 3.9v-3.9h1v5.3h-1.2l-2.6-4.1-.1 4.1h-.9z" fill-rule="evenodd"/>
<path d="M411.3 243.5h.3l-.3 .4z" fill-rule="evenodd"/>
<path d="M411.6 235l1.8 2.7a4.2 4.2 0 0 1-.8 4.4h-1.8a7.7 7.7 0 0 0 1.2-6.3z" fill-rule="evenodd"/>
<path d="M411 243.2h1.3l.5 .3a.77 .77 0 0 1 0 .9 .77 .77 0 0 1-.9 .2h-.9zM410.1 242.4v5.3h.9v-2.3h.7l1.2 2.3h1.2l-1.4-2.3a1.52 1.52 0 0 0 1.2-1.9 1.52 1.52 0 0 0-1.9-1.1z" fill-rule="evenodd"/>
<path d="M413.2 245.6l.7-.7v1.1l-.2 .4z" fill-rule="evenodd"/>
<path d="M413.9 242.4v.5l-.1-.1z" fill-rule="evenodd"/>
<path d="M414.3 242.4v5.3h.9v-5.3z" fill-rule="evenodd"/>
<path d="M413.5 238l1.8 2.7a2.99 2.99 0 0 1 .2 2.3v-.9h-1.5a5.1 5.1 0 0 0-.5-4.1z" fill-rule="evenodd"/>
<path d="M416.5 242.8a3.3 3.3 0 0 1 3.9 .1l-.7 .7a1.94 1.94 0 0 0-2.6 .1 1.94 1.94 0 0 0-.2 2.6 1.94 1.94 0 0 0 2.6 .4l.1-1.3-1.1-.8h2v2.7a3.5 3.5 0 0 1-4.4-.5 2.91 2.91 0 0 1 .4-4z" fill-rule="evenodd"/>
</g>
<g fill="none" stroke="#000" stroke-width=".23">
<path d="M274.5 11.1h150.9M281.7 6.3v9.6M288 6.3v9.6M340.1 6.3v9.6M390.5 6.3v9.6M47.8 31.1h187.3v22.3h-187.3zM343 38.2v11.5l23.8 13.7a7.2 7.2 0 0 1 .8-5.1 2.9 2.9 0 0 1 3.6-.1l9.9 5.7a10 10 0 0 1 4.5 7.7v2.6l23.7 13.7M343 38.2l18.7 10.7v6.5M344.1 36.3l-.8 .9-.3 1M349.8 33l-5.7 3.3 18.7 10.7 5.1-2.9 1.1 .6-5.1 3 26.7 15.4M349.8 33l.7-.1 66.3 38.2M349.8 33l66.3 38.2-5.7 3.3"/>
<path d="M100.6 53.4v-17.5h3.2v17.5M100.6 51.8h3.2M179.2 53.4v-17.5h3.1v17.5M179.2 51.8h3.1M362.3 55.1l.5 .3M362.3 55.1l-.6 .3M362.3 48.6v6.5M362.8 47.7v-.7l-.7 .7-.4 1.2 .6-.3M362.8 47.7l-.4 .5-.1 .4M362.8 49.6v6.5l-1.1-.7M362.8 49.6l26.7 15.4M363.9 47.7l-.7 .7-.4 1.2"/>
<path d="M366.2 45.7l.6 .3M367.9 44.7l.5 .4M367.9 44.1v.6M367.9 44.7l-5.1 3M368.4 57.7l-.7 1-.3 .9-.1 .9M83.5 65.9h2.2M124.3 60.6h2.2M367.3 60.5v2.6l-.5 .3M367.3 60.5l-.5 .3M389.5 65v6.5M390.1 64.6l-.6 .4M390.1 71.2l-.6 .3"/>
<path d="M390.1 64.6v6.6M390.1 71.2l.5 .3M390.6 63.7l-.3 .3-.2 .6M390.6 63.1v.6M390.6 63.1l-.9 1-.2 .9M390.6 63.1l5.1-3 1.1 .7-5.1 2.9M390.6 65.6l18.7 10.8v11.5M390.6 65.6v6.5l-1.1-.6M391.7 63.7l-.7 .7-.3 .7-.1 .5M391.7 63.7l18.7 10.8M394 61.8l.5 .3M395.7 60.1v.7"/>
<path d="M395.7 60.8l-5.1 2.9M395.7 60.8l.5 .3M409.8 76.1v11.5l-.5 .3M410.4 74.5l-.7 .6-.4 1.3 .5-.3M410.4 75.1l-.4 .4-.2 .6M410.4 74.5v.6M413.8 73.2l2.8 1.6M416.1 71.9a.34 .34 0 0 1 .3-.1 .34 .34 0 0 1 .2 .4zM416.6 72.2v2.6M417.1 71.9l-.5 .3M417.1 71.9a.66 .66 0 0 0-.3-.7 .66 .66 0 0 0-.7 0v.7l-5.7 3.2M417.1 71.9v2.6l-.5 .3"/>
<path d="M47.8 99.3h187.3v31.3h-67.1v-6.3a12.7 12.7 0 0 0-12.7-12.7h-27.7a12.7 12.7 0 0 0-12.7 12.7v6.3h-67.1zM75.5 92.7h3.7M103.8 99.3v19h-3.2v-19M142.7 92.7h2.2M182.3 99.3v19h-3.1v-19M278.8 89h2.1M303.2 86.4h2.2M329.5 94h2.2M100.6 108.8h3.2M100.6 100.9h3.2M179.2 100.9h3.1M179.2 108.8h3.1"/>
<path d="M274.1 114.7h3.7M291.8 100.1l.9-.6 .9-.2h16.7l.9 .2 1.1 .8 .7 1.3 .1 7.2h-1.6v-6.7l-.4-.8-.6-.4h-16.8l-.8 .3-.5 .9v28.5h-1.5v-28.6l.2-1zM322.5 117.5h2.2M83.4 142.6h3.7M143.5 142.6h2.2M144.3 159.1h2.2M47.8 168.4h187.3v58h-67.1v-6.4a12.7 12.7 0 0 0-12.7-12.7h-27.7a12.7 12.7 0 0 0-12.7 12.7v6.4h-67.1zM100.6 180.1h3.2v33.9h-3.2zM179.2 180.1h3.1v33.9h-3.1zM249.2 197.4h2.2"/>
</g>
<path d="M274.5 6.3h150.9v9.6h-150.9zM115.8 265.9h87.4v7.1h-87.4zM115.8 269.5h87.4M122.2 265.9v7.1M192.1 265.9v7.1" fill="none" stroke="#000" stroke-width=".34"/>
<g font-size="4.2">
<text x="169.5" y="5.4">IF IN DOUBT......PLEASE ASK!</text>
<text x="380.6" y="257.7">D</text>
<text x="169.4" y="277">IF IN DOUBT......PLEASE ASK!</text>
</g>
<g font-size="2.8">
<text x="18.1" y="4.7">11</text>
<text x="57.3" y="4.7">10</text>
<text x="97.3" y="4.7">9</text>
<text x="136.6" y="4.7">8</text>
<text x="254.4" y="4.7">5</text>
<text x="293.6" y="4.7">4</text>
<text x="332.9" y="4.7">3</text>
<text x="372.1" y="4.7">2</text>
<text x="411.4" y="4.7">1</text>
<text x="2.9" y="20.7">G</text>
<text x="426.7" y="20.7">G</text>
<text x="3.1" y="60.6">F</text>
<text x="83.8" y="65.4">3</text>
<text x="115.3" y="61.8">2X 13</text>
<text x="124.7" y="60.2">1</text>
<text x="124.7" y="63.1">2</text>
<text x="427" y="60.6">F</text>
<text x="72.9" y="67">2X 70</text>
<text x="81.7" y="67">2</text>
<text x="83.8" y="68.3">4</text>
<text x="279.1" y="88.6">1</text>
<text x="296.8" y="87.5">89</text>
<text x="301.4" y="87.5">3</text>
<text x="303.5" y="85.9">1</text>
<text x="303.5" y="88.8">2</text>
<text x="67.5" y="93.9">211</text>
<text x="73.6" y="93.9">8</text>
<text x="75.8" y="95.1">16</text>
<text x="76.5" y="92.3">5</text>
<text x="133.2" y="93.9">314</text>
<text x="139.3" y="93.9">12</text>
<text x="143" y="92.3">3</text>
<text x="143" y="95.1">8</text>
<text x="267.7" y="90.2">2X R12</text>
<text x="279.1" y="91.5">2</text>
<text x="323.1" y="95.1">38</text>
<text x="327.6" y="95.1">1</text>
<text x="329.8" y="93.6">1</text>
<text x="3" y="100.5">E</text>
<text x="329.8" y="96.4">2</text>
<text x="426.9" y="100.5">E</text>
<text x="29.2" y="109.7">2X 76</text>
<text x="38" y="109.7">3</text>
<text x="263.6" y="115.9">125</text>
<text x="268.3" y="117.1">-2</text>
<text x="269.3" y="114.3">0</text>
<text x="272.2" y="115.9">4</text>
<text x="274.4" y="114.3">15 +0</text>
<text x="274.4" y="117.2">16 -1/16</text>
<text x="319.2" y="118.6">6</text>
<text x="322.8" y="119.9">4</text>
<text x="322.8" y="117">1</text>
<text x="146.7" y="122">76</text>
<text x="151.2" y="122">3</text>
<text x="140.2" y="136.8">2X R51</text>
<text x="151" y="136.8">2</text>
<text x="2.9" y="140.4">D</text>
<text x="73.8" y="143.7">268</text>
<text x="79.9" y="143.7">10</text>
<text x="84.5" y="142.2">9</text>
<text x="135.5" y="143.7">213</text>
<text x="141.6" y="143.7">8</text>
<text x="143.8" y="142.2">3</text>
<text x="426.8" y="140.4">D</text>
<text x="83.7" y="145">16</text>
<text x="143.8" y="145">8</text>
<text x="134.7" y="160.2">749</text>
<text x="140.9" y="160.2">29</text>
<text x="144.6" y="158.6">1</text>
<text x="144.6" y="161.5">2</text>
<text x="2.9" y="180.3">C</text>
<text x="426.8" y="180.3">C</text>
<text x="249.5" y="196.9">1</text>
<text x="241.3" y="198.5">232</text>
<text x="247.4" y="198.5">9</text>
<text x="249.5" y="199.8">8</text>
<text x="3" y="220.2">B</text>
<text x="426.9" y="220.2">B</text>
<text x="115.5" y="233.6">FLAT PATTERN FOR REFERENCE ONLY</text>
<text x="361.8" y="249.1">DO NOT SCALE</text>
<text x="365.7" y="251.9">DRAWING</text>
<text x="358.5" y="257.2">SHEET SIZE</text>
<text x="3" y="260.2">A</text>
<text x="370.7" y="262.7">PLATE, 6 x 232 x 749, PC4100</text>
<text x="426.9" y="260.2">A</text>
<text x="18.1" y="276.2">11</text>
<text x="57.3" y="276.2">10</text>
<text x="97.3" y="276.2">9</text>
<text x="136.6" y="276.2">8</text>
<text x="254.4" y="276.2">5</text>
<text x="293.6" y="276.2">4</text>
<text x="332.9" y="276.2">3</text>
<text x="372.1" y="276.2">2</text>
<text x="411.4" y="276.2">1</text>
</g>
<g font-size="2.5">
<text x="275.1" y="9.4">ITEM QTY</text>
<text x="304.7" y="9.4">BOM Description</text>
<text x="359.1" y="9.4">MATERIAL</text>
<text x="397.3" y="9.4">CANRIG PART No.</text>
<text x="277.4" y="14.4">1</text>
<text x="284.2" y="14.4">1</text>
<text x="288.3" y="14.4">PLATE, 6 THK, 232 X 749</text>
<text x="342.8" y="14.4">ASTM A572 Gr. 50 /A516 Gr.70/ S355JR</text>
<text x="364.8" y="231.1">SHEET 1 OF 1</text>
<text x="306.8" y="244.7">MODELED</text>
<text x="322.5" y="242">INITIAL DESIGN</text>
<text x="322.5" y="244.7">ITC</text>
<text x="341.6" y="244.7">2018/01/02</text>
<text x="204.7" y="250.8">CONFIDENTIAL AND</text>
<text x="306.8" y="247.5">DRAWN</text>
<text x="306.8" y="250.3">CHECKED</text>
<text x="322.5" y="250.3">T.Burke</text>
<text x="322.5" y="247.5">ITC</text>
<text x="341.6" y="247.5">2018/01/02</text>
<text x="203.7" y="255.7">USE, REPRODUCTION</text>
<text x="204.4" y="253.2">PROPRIETARY. THE</text>
<text x="306.8" y="253.1">APPROVED</text>
<text x="306.8" y="255.9">RELEASE DATE</text>
<text x="322.5" y="253.1">T.Burke</text>
<text x="341.4" y="255.9">2019-04-22</text>
<text x="341.6" y="253.1">2019/01/15</text>
<text x="204.7" y="263.1">WRITTEN CONSENT</text>
<text x="205.7" y="258.2">OR DISTRIBUTION</text>
<text x="206.5" y="260.6">WITHOUT PRIOR</text>
<text x="306.8" y="261.4">MODELED</text>
<text x="325.8" y="258.6">REVISION</text>
<text x="341.4" y="261.4">2019-04-15</text>
<text x="204.5" y="265.6">IS PROHIBITED. ALL</text>
<text x="204.6" y="268.1">RIGHTS RESERVED.</text>
<text x="306.8" y="269.7">APPROVED</text>
<text x="306.8" y="267">CHECKED</text>
<text x="306.8" y="264.2">DRAWN</text>
<text x="322.5" y="267">G.Young</text>
<text x="322.5" y="269.7">T.Burke</text>
<text x="341.4" y="264.2">2019-04-15</text>
<text x="341.4" y="267">2019-04-18</text>
<text x="341.4" y="269.7">2019-04-18</text>
<text x="356.3" y="269.7">EST. WEIGHT</text>
<text x="380.2" y="269.7">SCALE</text>
<text x="306.8" y="272.5">REVISION RELEASE DATE</text>
<text x="341.4" y="272.5">2019-04-22</text>
<text x="356.3" y="272.5">8 Kg [17.6 lbs]</text>
<text x="385.6" y="272.6">1:2</text>
<text x="391" y="271">DT34379</text>
<text x="421" y="271">A</text>
</g>
<text font-size="2.3" x="203.9" y="243.3">WELDING PROCEDURE AS PER CANRIG SPECIFICATION - ENG 704, UNLESS NOTED OTHERWISE</text>
<g font-size="2.1">
<text x="358" y="234.2">THIRD ANGLE PROJECTION</text>
<text x="415.4" y="271">REV</text>
</g>
<g font-size="1.9">
<text x="322.5" y="261.3">J.A.Flores</text>
<text x="322.5" y="264.1">J.A.Flores</text>
</g>
<g font-size="1.8">
<text x="230.1" y="248.7">UNLESS OTHERWISE SPECIFIED</text>
<text x="118.4" y="268.4">A</text>
<text x="146.9" y="268.4">PRODUCTION RELEASE</text>
<text x="195.6" y="268.4">3280</text>
<text x="117.2" y="271.9">REV</text>
<text x="146.7" y="271.9">REVISION DESCRIPTION</text>
<text x="195.8" y="271.9">ECN</text>
</g>
<g font-size="1.7">
<text x="262.7" y="250.5">FABRICATING [IMPERIAL] FABRICATING [METRIC]</text>
<text x="263.9" y="248.3">TOLERANCE - UNLESS OTHERWISE SPECIFIED</text>
<text x="263.1" y="252.7">0 to 24&quot;</text>
<text x="263.1" y="254.8">24&quot; to 60&quot;</text>
<text x="263.1" y="256.8">60 to 120&quot;</text>
<text x="277.7" y="252.7">± 1/16&quot;</text>
<text x="277.7" y="254.8">± 1/8&quot;</text>
<text x="277.7" y="256.8">± 3/16&quot;</text>
<text x="285.1" y="256.8">1525 TO 3048</text>
<text x="285.1" y="254.8">610 TO 1525</text>
<text x="285.1" y="252.7">0 TO 610 mm</text>
<text x="298.8" y="254.8">± 3 mm</text>
<text x="298.8" y="252.7">± 1 mm</text>
<text x="298.8" y="256.8">± 5 mm</text>
<text x="262.6" y="262.9">MACHINING [IMPERIAL]</text>
<text x="263.1" y="258.8">120&quot; to 280&quot;</text>
<text x="263.1" y="260.7">280&quot; &amp; OVER</text>
<text x="277.7" y="260.7">± 1/2&quot;</text>
<text x="277.7" y="258.8">± 1/4&quot;</text>
<text x="285.1" y="262.8">MACHINING [METRIC]</text>
<text x="285.1" y="258.8">3048 TO 7112</text>
<text x="285.1" y="260.7">7112 &amp; OVER</text>
<text x="298.8" y="258.8">± 7 mm</text>
<text x="298.8" y="260.7">± 13 mm</text>
<text x="263.2" y="265.1">DECIMAL .x</text>
<text x="272" y="268.9">.xxx ± .005&quot;</text>
<text x="272" y="267">.xx</text>
<text x="276" y="265.1">± .030&quot;</text>
<text x="276" y="267">± .015&quot;</text>
<text x="285.1" y="265.1">DECIMAL</text>
<text x="294.7" y="265.1">x.</text>
<text x="294.7" y="268.9">x.xx ± .13 mm</text>
<text x="294.7" y="267">x.x</text>
<text x="298.8" y="267">± .40 mm</text>
<text x="298.8" y="265.1">± .8 mm</text>
<text x="263.2" y="270.9">ANGULAR</text>
<text x="274.5" y="270.9">MACHINING ± 1°</text>
<text x="290.3" y="270.9">FABRICATION ± 2°</text>
</g>
<g font-size="1.6">
<text x="227.7" y="251.1">INTERPRET DRAWING PER ASME Y14.5-1994</text>
<text x="227.7" y="252.6">INTERPRET CASTINGS AND FORGINGS</text>
<text x="227.7" y="254.2">PER ASME Y14.8-1996</text>
<text x="227.7" y="257.3">REMOVE SHARP CORNERS AND BURRS</text>
<text x="230.4" y="258.8">RUN OUT</text>
<text x="230.4" y="260.4">STRAIGHTNESS</text>
<text x="230.4" y="261.9">PERPENDICULARITY</text>
<text x="230.5" y="263.5">PARALLELISM</text>
<text x="247.9" y="258.6">.003</text>
<text x="247.9" y="260.2">.005 IN 5 INCHES</text>
<text x="247.9" y="261.7">.010 IN 5 INCHES</text>
<text x="247.9" y="263.3">.010 IN 5 INCHES</text>
<text x="227.7" y="268.9">MACHINED SURFACES</text>
<text x="230.5" y="265">FLATNESS</text>
<text x="247.2" y="266.7">125</text>
<text x="247.9" y="264.8">.010 or as Shown</text>
<text x="227.7" y="270.5">MIN. RADIUS UNLESS SHOWN = 0.03 MAX.</text>
</g>
</svg>
